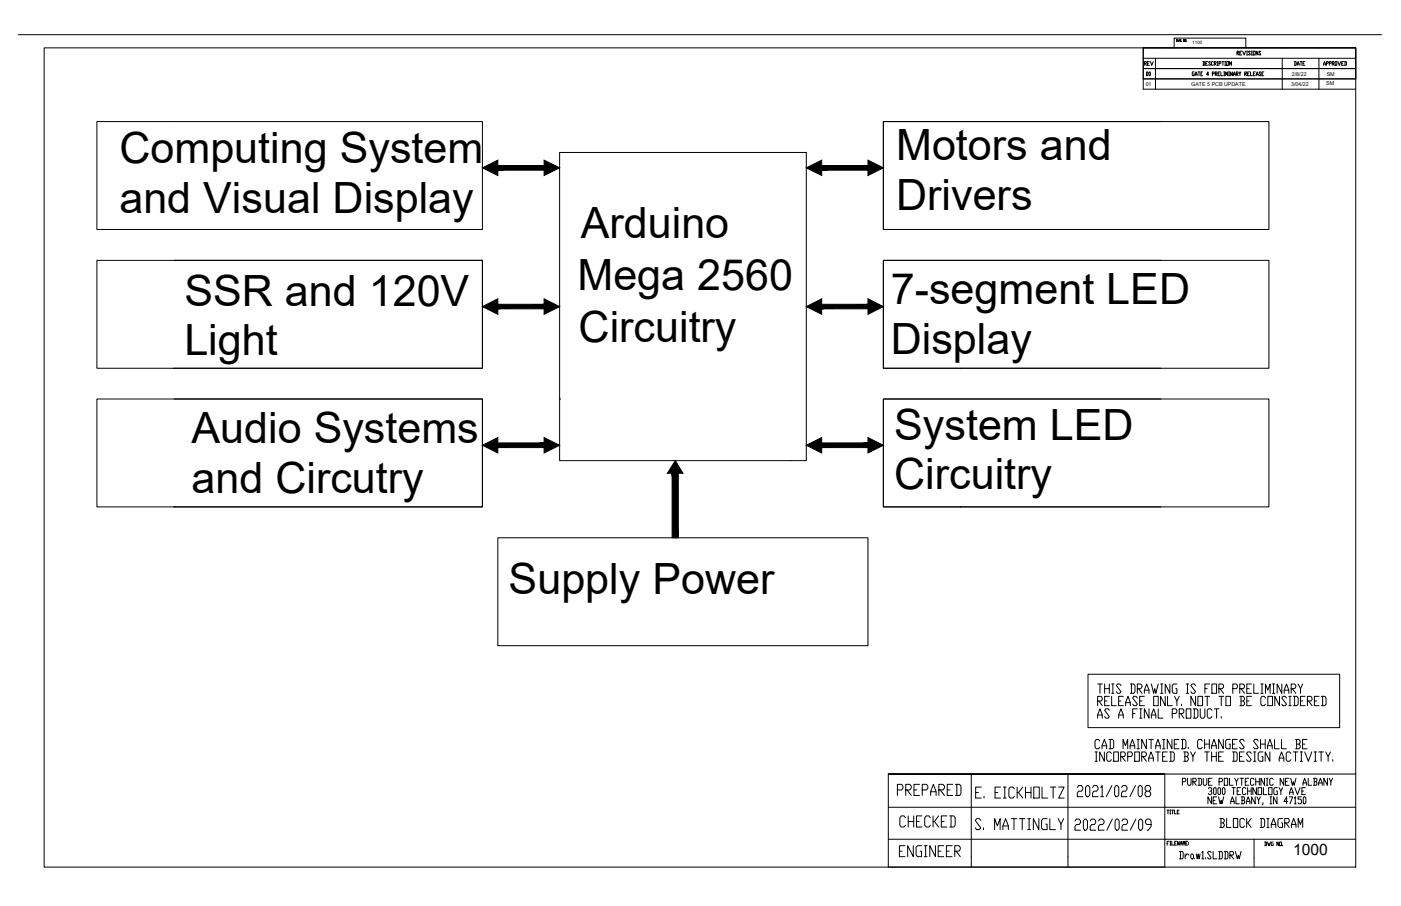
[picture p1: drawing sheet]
<svg xmlns="http://www.w3.org/2000/svg" width="432mm" height="279mm" viewBox="0 0 432 279" stroke-linecap="round" stroke-linejoin="round" font-family="sans-serif">
<!-- layer: 0 -->
<g fill="none" stroke="#000" stroke-width=".31">
<path d="M5.6 10.7h420.2M13.6 14.8h404.2v252.6h-404.2zM352.4 14.8v6.4h65.4M352.4 14.8h65.4v6.4M352.4 14.8h65.4v9.5h-65.4zM352.4 18h65.4M352.8 19.5h.4v-.5h-.4v1.1M352.9 19.5l.5 .6M353.7 19.5h.3M354.3 19h-.6v1.1M354.6 19l.4 1.1 .4-1.1M356.1 18v3.2"/>
<path d="M370.7 19l.6 .2v.8l-.6 .1M370.9 19v1.1M371.6 19.5h.3M372.2 19h-.6v1.1h.6M373.1 19.2l-.2-.2-.4 .2 .6 .8-.2 .1-.4-.1M374 19.2l-.2-.2-.4 .2v.8l.1 .1 .5-.1M374.3 19.5h.4v-.5h-.4v1.1M374.4 19.5l.4 .6M375.1 19h.3M375.3 19v1.1M375.7 19.5h.5v-.5h-.5v1.1M376.6 19h.6"/>
<path d="M376.9 19v1.1M377.5 19h.3M377.6 19v1.1M378.1 19h.6v1.1h-.6zM379.6 19v1.1l-.6-1.1v1.1M381.3 16.4l.5-.2-.1-.4h-.4v1.2M381.4 16.4l.4 .6M382.1 16.4h.3M382.7 15.8h-.6v1.2h.6M383 15.8l.5 1.2 .4-1.2M384.2 17h.3M384.2 15.8h.3"/>
<path d="M384.4 15.8v1.2M385.4 16l-.5-.2-.1 .2 .6 .7-.2 .3-.4-.3M385.7 17h.3M385.7 15.8h.3M385.8 15.8v1.2M386.3 15.8h.6v1.2h-.6zM387.7 15.8v1.2l-.5-1.2v1.2M388.6 16l-.1-.2-.5 .2 .6 .7-.1 .3-.5-.3M395.2 18v9.5M398.9 19l.6 .2v.8l-.6 .1M399.1 19v1.1M399.8 19.8h.6"/>
<path d="M400.7 19h.6M401 19v1.1M401.6 19.5h.3M402.2 19h-.6v1.1h.6M406.5 18v9.5M407.9 19.8h.6M408.8 19.5h.5l.1-.3-.6-.2v1.1M409.7 19.5h.4l.2-.3-.6-.2v1.1M410.6 19.5h.4l.2-.3-.6-.2v1.1M410.7 19.5l.5 .6M411.5 19h.5v1.1h-.5zM412.3 19l.5 1.1 .4-1.1"/>
<path d="M413.5 19.5h.3M414.1 19h-.6v1.1h.6M414.4 19l.6 .2v.8l-.6 .1M414.5 19v1.1M29.9 37.5h118.8v33.3h-118.8zM272.3 37.5h118.8v33.3h-118.8zM352.4 24.3v3.2h65.4M356.1 24.3v3.2M357.8 37.5h-85.5v33.3h85.5M368.1 22.2l-.6 .1 .1 1.1h.5v-.6h-.2M368.4 23.4l.3-1.2 .2 1.2M368.4 22.9h.5"/>
<path d="M369.2 22.2h.6M369.5 22.2v1.2M370.1 22.8h.3M370.7 22.2h-.6v1.2h.6M372.5 22.9h-.6l.4-.7v1.2M373.6 22.8h.5l.1-.5-.6-.1v1.2M374.5 22.8l.6-.3-.1-.3h-.5v1.2M374.7 22.8l.4 .6M375.1 20.1h.3M375.4 22.8h.3M376 22.2h-.6v1.2h.6M376.3 22.2v1.2h.6"/>
<path d="M377.2 22.2h.3M377.2 23.4h.3M377.3 22.2v1.2M377.5 20.1h.3M377.8 23.4v-1.2l.3 .7 .2-.7v1.2M378.6 22.2h.3M378.6 23.4h.3M378.8 22.2v1.2M379.8 22.2v1.2l-.6-1.2v1.2M380.1 23.4l.3-1.2 .3 1.2M380.1 22.9h.6M381 22.8h.4l.2-.5-.6-.1v1.2"/>
<path d="M381.1 22.8l.5 .6M381.9 22.2l.3 1.2M382.5 22.2l-.3 .6M383.6 22.8h.5v-.6h-.5v1.2M383.8 22.8l.4 .6M384.5 22.8h.3M385.1 22.2h-.6v1.2h.6M385.4 22.2v1.2h.6M386.3 22.8h.3M386.9 22.2h-.6v1.2h.6M387.2 23.4l.3-1.2 .3 1.2M387.2 22.9h.6"/>
<path d="M388.6 22.3l-.1-.1-.4 .1 .5 .8-.1 .3-.4-.3M388.9 22.8h.3M389.5 22.2h-.6v1.2h.6M399.8 20.1l.3-1.1 .3 1.1M407.9 20.1l.3-1.1 .3 1.1M417.8 21.2h-65.4v3.1M417.8 21.2v3.1h-65.4M148.7 51.8h23.8M172.5 47h76v95.1h-76zM224.8 47h.1M248.5 51.8h23.8M29.9 80.3h118.8v33.3h-118.8z"/>
<path d="M53.7 80.3h95v33.3h-95M148.7 94.6h23.8M248.5 94.6h23.8M272.3 80.3h118.8v33.3h-118.8zM357.8 80.3h-85.5v33.3h85.5M29.9 123h118.8v33.3h-118.8zM53.7 123h95v33.3h-95M148.7 137.3h23.8M172.5 123h.1M248.5 137.3h23.8M272.3 123h118.8v33.3h-118.8zM357.8 123h-85.5v33.3h85.5"/>
<path d="M153.4 165.8h114.1v33.3h-114.1zM273.8 238.7v28.7M330.3 238.7h87.5M299.4 264.3v3.1M329.2 264.3v3.1M386.5 264.6v2.8"/>
</g>
<!-- layer: SLD-0 -->
<g fill="none" stroke="#000" stroke-width=".31">
<path d="M361.9 14.8v-3h22.1v3M362.6 12.2l.3 .1v.4l-.3 .1M362.6 12.2v.6M363 12.2l.2 .6 .3-.6M364 12.2l-.3 .1v.5h.3l-.1-.3M364.1 12.7v.1M365.1 12.2v.6l-.3-.6v.6M365.2 12.2h.4v.6h-.4zM365.7 12.7v.1M335.3 207.9h77.6v16.5h-77.6zM338.3 216.2h1.1l.3-.5-.3-1h-1.1v2.9M338.3 210.9h1.4"/>
<path d="M338.7 216.2l1 1.4M339 210.9v2.9M340.5 210.9v2.9M340.5 212.4h1.4M340.5 216.2h.7M341.9 214.7h-1.4v2.9h1.4M341.9 219.1l-.3-.5h-.8l-.3 .5 1.4 1.9-.3 .5h-.8l-.3-.5M341.9 210.9v2.9M342.6 214.7v2.9h1.5M342.6 210.9h.7M342.6 213.8h.7M343 210.9v2.9"/>
<path d="M344.8 216.2h.7M345.5 211.4l-.4-.5h-.7l-.3 .5 1.4 1.9-.4 .5h-.7l-.3-.5M346.2 214.7h-1.4v2.9h1.4M346.9 217.6v-.9l.8-2 .7 2v.9M346.9 216.7h1.5M348.4 210.9h1l.4 .5v1.9l-.4 .5h-1M348.7 210.9v2.9M350.5 212.4h1.1l.4-.5v-.5l-.4-.5h-1.1v2.9M350.5 215.3l-.3-.6h-.8l-.3 .6 1.4 1.9-.3 .4h-.8l-.3-.4M350.5 218.6h-1.4v2.9M350.9 212.4l1.1 1.4M351.3 216.2h.7"/>
<path d="M351.3 218.6h.7M351.6 218.6v2.9M352.7 213.8v-1l.7-1.9 .7 1.9v1M352.7 214.7h-1.4v2.9h1.4M352.7 212.8h1.4M354.1 218.6v2.9l-1.4-2.9v2.9M354.9 210.9l.7 2.9 .3-1.4 .3 1.4 .8-2.9M355.6 214.7h1.4v2.9h-1.4zM357 218.6v2.9h1.4M357.7 210.9h.7M357.7 213.8h.7M358.1 210.9v2.9"/>
<path d="M359.1 214.7v2.9l-1.4-2.9v2.9M359.8 214.7v2.9h1.5M360.6 210.9v2.9l-1.5-2.9v2.9M362 214.7l.7 1.5v1.4M362.7 210.9h-1l-.4 .5v1.9l.4 .5h1v-1.4h-.3M363.4 214.7l-.7 1.5M364.2 217.2v.4M365.6 218.6h1.4v2.9h-1.4zM365.6 210.9h.7M365.6 213.8h.7M366 210.9v2.9M367.8 218.6h1l.4 .5v1.9l-.4 .5h-1"/>
<path d="M368.1 218.6v2.9M368.5 211.4l-.4-.5h-.7l-.4 .5 1.5 1.9-.4 .5h-.7l-.4-.5M368.5 214.7v2.9l-1.5-2.9v2.9M369.2 214.7h1.4v2.9h-1.4zM369.9 218.6v2.4l.4 .5h.7l.4-.5v-2.4M371.4 212.4h.7M371.4 214.7h1.4M372.1 214.7v2.9M372.8 210.9h-1.4v2.9M373.5 210.9h1.5v2.9h-1.5zM373.5 219.1l-.4-.5h-.7l-.3 .5v1.9l.3 .5h.7l.4-.5M374.2 218.6h1.5"/>
<path d="M375 218.6v2.9M375.7 212.4h1l.4-.5v-.5l-.4-.5h-1v2.9M375.7 214.7h1.4M376 212.4l1.1 1.4M376.4 214.7v2.9M377.8 214.7h1.4v2.9h-1.4zM380 212.4h1.1l.3-.5v-.5l-.3-.5h-1.1v2.9M382.1 212.4h1.1l.4-.5v-.5l-.4-.5h-1.1v2.9M382.1 214.7h1.1l.4 .6v.4l-.4 .5M382.5 216.2h.7l.4 1-.4 .4h-1.1M382.5 212.4l1.1 1.4M382.5 214.7v2.9"/>
<path d="M384.3 212.4h.7M384.3 216.2h.7M385.7 210.9h-1.4v2.9h1.4M385.7 214.7h-1.4v2.9h1.4M386.4 210.9v2.9h1.5M388.6 210.9h.7M388.6 213.8h.7M389 210.9v2.9M390 213.8v-2.9l.8 1.9 .7-1.9v2.9M390 215.3l-.3-.6h-.7l-.4 .6v1.9l.4 .4h.7l.3-.4M390.8 214.7h1.4v2.9h-1.4zM392.2 210.9h.7"/>
<path d="M392.2 213.8h.7M392.5 210.9v2.9M394.3 214.7v2.9l-1.4-2.9v2.9M395.1 210.9v2.9l-1.5-2.9v2.9M395.8 213.8v-1l.7-1.9 .7 1.9v1M395.8 212.8h1.4M396.5 215.3l-.4-.6h-.7l-.3 .6 1.4 1.9-.4 .4h-.7l-.3-.4M397.2 217.6h.7M397.2 214.7h.7M397.6 214.7v2.9M397.9 212.4h1.1l.4-.5v-.5l-.4-.5h-1.1v2.9M398.3 212.4l1.1 1.4"/>
<path d="M398.7 214.7h1l.4 .6v1.9l-.4 .4h-1M399 214.7v2.9M400.1 210.9l.7 1.5v1.4M400.8 216.2h.7M401.5 210.9l-.7 1.5M402.2 214.7h-1.4v2.9h1.4M402.9 216.2h1.1l.4-.5-.4-1h-1.1v2.9M403.3 216.2l1.1 1.4M405.1 216.2h.7M406.5 214.7h-1.4v2.9h1.4M407.3 214.7h1.1l.3 .6v1.9l-.3 .4h-1.1M407.6 214.7v2.9"/>
<path d="M299.4 238.7v25.6M329.2 238.7v25.6M337.5 231.9h.7M337.5 234.8h.7M337.9 231.9v2.9M338.3 221.5v-1l.7-1.9 .7 1.9v1M338.3 220.5h1.4M338.9 228.5l-.3-.5h-.7l-.4 .5v1.9l.4 .5h.7l.3-.5M339.7 230.9v-.9l.7-2 .7 2v.9M339.7 230h1.4M340.4 231.9v2.9l-1.5-2.9v2.9M341.8 228h1.1l.4 .5v1.9l-.4 .5h-1.1"/>
<path d="M342.2 228v2.9M342.5 232.4l-.3-.5h-.7l-.4 .5v1.9l.4 .5h.7l.3-.5M343.3 231.9h1.4v2.9h-1.4zM344.8 221.5v-1l.7-1.9 .7 1.9v1M344.8 220.5h1.4M345.4 233.3h1.1l.4-.5v-.4l-.4-.5h-1.1v2.9M345.8 233.3l1.1 1.5M346.1 230.9v-2.9l.8 2 .7-2v2.9M347.6 233.3h1l.4-.5v-.4l-.4-.5h-1v2.9M348.3 230.9v-.9l.7-2 .7 2v.9M348.3 230h1.4M349.1 220h.7"/>
<path d="M349.7 231.9h1.5v2.9h-1.5zM350.4 228h.8M350.4 230.9h.8M350.8 228v2.9M351.3 221.5h.7M351.9 233.3h1l.4-.5v-.4l-.4-.5h-1v2.9M352.2 233.3l1.1 1.5M353.3 228v2.9l-1.4-2.9v2.9M354 234.8v-1l.8-1.9 .7 1.9v1M354 228h1.5M354 233.8h1.5M354.8 228v2.9"/>
<path d="M354.9 221.5v-1l.7-1.9 .6 1.9v1M354.9 220.5h1.3M356.2 230.9v-.9l.7-2 .7 2v.9M356.2 230h1.4M356.2 231.9h1.4M356.9 231.9v2.9M358.3 228h.7M358.3 230.9h.7M358.3 233.3h.7M358.7 228v2.9M359 238.7h-85.2h85.2M359 238.7v28.7h-85.2"/>
<path d="M359.8 231.9h-1.5v2.9h1.5M360.5 231.9h1.1l.3 .5v1.9l-.3 .5h-1.1M360.9 231.9v2.9M361.2 228v2.9l-1.4-2.9v2.9M361.3 220h1.1l.3-.5v-.4l-.3-.5h-1.1v2.9M361.9 229.5h.7M363.4 228h-1.5v2.9h1.5M363.4 220h1.1l.4-.5v-.4l-.4-.5h-1.1v2.9M363.8 220l1.1 1.5M364.1 228h1.1l.3 .5v1.9l-.3 .5h-1.1M364.5 228v2.9M364.8 231.9h1.1l.3 .5-.3 .9"/>
<path d="M365.2 233.3h.7l.3 .5v.5l-.3 .5h-1.1M365.2 231.9v2.9M366.2 230.4v.5M367 231.9l.7 1.4v1.5M368.4 231.9l-.7 1.4M370.6 228.5l-.4-.5h-.7l-.4 .5v1.9l.4 .5h.7l.4-.5M371.3 229.5h1.4M371.3 228v2.9M371.3 231.9h1.4M372 231.9v2.9M372.7 228v2.9M373.4 230.9v-.9l.8-2 .7 2v.9"/>
<path d="M373.4 230h1.5M373.4 233.3h1.5M373.4 231.9v2.9M374.9 231.9v2.9M375.6 233.3h.7M376.4 221v.5M377 228v2.9l-1.4-2.9v2.9M377 231.9h-1.4v2.9h1.4M379.2 228h-1.1l-.3 .5v1.9l.3 .5h1.1v-1.4h-.4M379.9 231.9h1.1l.3 .5v1.9l-.3 .5h-1.1M379.9 229.5h.7M380.3 231.9v2.9"/>
<path d="M381.3 228h-1.4v2.9h1.4M382 233.3h.7M383.5 228.5l-.4-.5h-.7l-.4 .5 1.5 1.9-.4 .5h-.7l-.4-.5M383.5 231.9h-1.5v2.9h1.5M385.6 232.4l-.3-.5h-.7l-.4 .5 1.4 1.9-.3 .5h-.7l-.4-.5M386.3 231.9h.8M386.3 234.8h.8M386.7 231.9v2.9M387.8 228.5l-.4-.5h-.7l-.4 .5 1.5 1.9-.4 .5h-.7l-.4-.5M388.5 229.5h1.4M388.5 228v2.9M389.2 231.9h-1l-.4 .5v1.9l.4 .5h1v-1.5h-.3"/>
<path d="M389.9 228v2.9M390.7 230.9v-.9l.7-2 .7 2v.9M390.7 230h1.4M391.4 231.9v2.9l-1.5-2.9v2.9M392.8 228v2.9h1.5M394.3 234.8v-1l.7-1.9 .7 1.9v1M394.3 233.8h1.4M395 228v2.9h1.4M397.9 232.4l-.4-.5h-.7l-.4 .5v1.9l.4 .5h.7l.4-.5M398.6 231.9h1.4M399.3 228h1.1l.3 .5v.5l-.3 .5M399.3 231.9v2.9"/>
<path d="M399.6 229.5h.8l.3 .5v.4l-.3 .5h-1.1M399.6 228v2.9M400.7 231.9h.8M400.7 234.8h.8M401.1 231.9v2.9M401.5 229.5h.6M402.1 231.9l1.1 2.9 1.1-2.9M402.9 228h-1.4v2.9h1.4M405 231.9h.7M405 234.8h.7M405.4 231.9v2.9M406.5 231.9h1.4"/>
<path d="M407.2 231.9v2.9M408.6 231.9l.7 1.4v1.5M410.1 231.9l-.8 1.4M410.8 234.3v.5M273.8 248.9h144M273.8 258.8h144M302.3 253l-.4-.5h-.9l-.4 .5 1.7 2.3-.4 .5h-.9l-.4-.5M303.1 255.3v.5M306.5 255.8v-3.3l.9 2.2 .8-2.2v3.3M309.1 255.8v-1.1l.8-2.2 .9 2.2v1.1M309.1 254.7h1.7M311.7 252.5h1.7"/>
<path d="M312.5 252.5v3.3M314.2 252.5h1.7M315.1 252.5v3.3M316.8 252.5h.8M316.8 255.8h.8M317.2 252.5v3.3M320.2 252.5v3.3l-1.7-3.3v3.3M322.7 252.5h-1.2l-.5 .5v2.3l.5 .5h1.2v-1.6h-.4M323.6 252.5v3.3h1.7M326.2 252.5l.8 1.7v1.6M327.8 252.5l-.8 1.7M332 242.9l.5-.6h.8l.4 .6v.5l-.4 .6h-.8l-.5 .5v1.2h1.7"/>
<path d="M335 242.3h.5l.4 .6v2.2l-.4 .6h-.5l-.4-.6v-2.2zM336.7 242.9l.5-.6h.8l.4 .6v.5l-.4 .6h-.8l-.5 .5v1.2h1.7M339.3 242.9l.4-.6v3.4M339.3 245.7h.8M342.7 242.3l-1.7 3.4M344 242.3h.4l.4 .6v2.2l-.4 .6h-.4l-.5-.6v-2.2zM345.7 242.9l.4-.6h.8l.5 .6v.5l-.5 .6h-.8l-.4 .5v1.2h1.7M349.9 242.3l-1.7 3.4M351.2 242.3h.4l.5 .6v2.2l-.5 .6h-.4l-.4-.6v-2.2zM353.3 244l-.4-.6v-.5l.4-.6h.9l.4 .6v.5l-.4 .6h-.9l-.4 .5v.6l.4 .6h.9l.4-.6v-.6l-.4-.5M359.7 249.8h.6M360 249.8v1.2"/>
<path d="M360.3 259.4h-.6v1.2M360.6 249.8h.3M360.6 251h.3M360.6 259.4h.3M360.7 249.8v1.2M360.7 259.4v1.2M361.1 249.8h.6M361.2 259.4v1.2h.6M361.4 249.8v1.2M362 249.8v1.2h.6M362.6 259.4h-.6v1.2h.6M362.9 250.4h.2"/>
<path d="M363.4 249.8h-.5v1.2h.5M363.4 259.4v1.2l-.5-1.2v1.2M364.4 241.1h.8l.3-.4-.3-.7h-.8v2.2M366 240v1.8l.3 .4h.5l.3-.4v-1.8M366.1 259.4h-.6v1.2h.6M366.3 259.8v.2M367.6 241.1h.8l.3-.4-.3-.7h-.8v2.2M367.9 241.1l.8 1.1M369.2 240h.8l.3 .4v1.4l-.3 .4h-.8M369.5 240v2.2M370.9 240v1.8l.3 .4h.5l.3-.4v-1.8M372.4 243.2l.3-.3h.5l.3 .3-.3 .8h-.3"/>
<path d="M372.5 241.1h.5M373.2 244l.3 .3-.3 .8h-.5l-.3-.4M373.4 245.7v2.2l-1.1-2.2v2.2M373.6 240h-1.1v2.2h1.1M373.9 246.8h.6M374.3 242.9h.3l.2 .3v1.5l-.2 .4h-.3l-.3-.4v-1.5zM375 245.7h-1.1v2.2h1.1M375.6 245.7l.5 2.2 .3-1.1 .2 1.1 .6-2.2M375.6 242.9l.6 .3v1.5l-.3 .4-.5-.4v-1.5zM375.7 241.1h.8l.3-.4-.3-.7h-.8v2.2M376 252.4h1l.3 .4v.5l-.3 .5M376.3 253.8h.7l.3 .4v.5l-.3 .5h-1"/>
<path d="M376.3 252.4v2.8M377 242.9l.5 .3v1.5l-.3 .4-.5-.4v-1.5zM377.3 240h1.1v2.2h-1.1zM378.1 252.4v2.8h1.3M378.9 240v2.2h1.1M379.3 247.9v-.7l.5-1.5 .6 1.5v.7M379.3 247.2h1.1M379.7 242.9h1.1M380.1 252.4h1.4v2.8h-1.4zM380.2 242.9v2.2M380.5 240l.6 1.1v1.1M380.9 245.7v2.2h1.1"/>
<path d="M381.3 244h.5M381.6 240l-.5 1.1M382.2 240h1.1M382.4 242.9h-1.1v2.2h1.1M382.5 245.7h.8l.3 .4-.3 .7M382.7 240v2.2M382.8 246.8h.5l.3 .8-.3 .3h-.8M382.8 245.7v2.2M383.6 252.8l-.4-.4h-.7l-.3 .4v1.9l.3 .5h.7l.4-.5M383.8 241.1h.5M384 243.2l-.3-.3h-.5l-.3 .3v1.5l.3 .4h.5l.3-.4M384.1 247.9v-.7l.6-1.5 .5 1.5v.7"/>
<path d="M384.1 247.2h1.1M384.2 252.4v2.8M384.5 244h1.1M384.5 242.9v2.2M384.6 253.8l1 1.4M384.9 240h-1.1v2.2h1.1M385.6 252.4l-1 1.4h-.4M385.6 242.9v2.2M386.5 240.4l-.3-.4h-.5l-.3 .4v1.4l.3 .4h.5l.3-.4M386.5 258.8v5.8M386.9 245.7v2.2l-1.1-2.2v2.2M387 241.1h1.1"/>
<path d="M387 240v2.2M387.2 242.9v2.2l-1.1-2.2v2.2M387.4 245.7l.5 1.1v1.1M387.7 242.9h1.1v2.2h-1.1zM388.1 240v2.2M388.4 252.4h1l.4 .4v1.9l-.4 .5h-1M388.5 245.7l-.6 1.1M388.7 252.4v2.8M389.3 247.6l-.3 .7M389.4 242.9v2.2h1.1M389.7 240v2.2l-1.1-2.2v2.2M389.8 259.7l.6 .1v.8l-.6 .2"/>
<path d="M389.9 259.7v1.1M390.2 242.2h.6M390.2 240h.6M390.5 252.4h.6M390.5 255.2h.6M390.5 240v2.2M390.7 259.7l.3 1.1 .1-.6 .2 .6 .3-1.1M390.8 252.4v2.8M391 242.9h1.1v2.2h-1.1zM391.4 247.9h.6M391.4 245.7h.6M391.7 245.7v2.2"/>
<path d="M391.8 255.2v-1l.7-1.8 .7 1.8v1M391.8 254.2h1.4M392.4 240.4l-.3-.4h-.5l-.3 .4v1.4l.3 .4h.5l.3-.4M392.4 259.7l-.6 .1 .2 1h.4l-.1-.6M393.6 245.7v2.2l-1.1-2.2v2.2M393.7 242.9h-.8l-.3 .3v1.5l.3 .4h.8v-1.1h-.3M394.1 259.7v1.1l-.6-1.1v1.1M394.2 242.9l.6 1.1v1.1M394.4 259.7h.6v1.1h-.6zM395.3 252.4h-1.1l-.3 .4v1.9l.3 .5h1.1v-1.4h-.4M395.3 242.9l-.5 1.1M395.7 240v2.2l-1.1-2.2v2.2"/>
<path d="M396 253.8h1l.4-.5v-.5l-.4-.4h-1v2.8M396.2 241.1h.5M396.3 253.8l1.1 1.4M396.8 247.2h-1.1l.9-1.5v2.2M397.3 240h-1.1v2.2h1.1M397.4 245.7h1l-.8 2.2M397.5 245.1v-.8l.5-1.4 .5 1.4v.8M397.5 244.3h1M397.8 240l.5 2.2 .3-1.1 .3 1.1 .5-2.2M398 255.2v-1l.7-1.8 .7 1.8v1M398 254.2h1.4M399 246.1l.2-.4v2.2"/>
<path d="M399 247.9h.5M399.1 242.9l.8 2.2 .8-2.2M400.1 255.2v-2.8l.7 1.8 .7-1.8v2.8M401.1 245.7h-1v.8h.8l.2 .3v.8l-.2 .3h-.6l-.2-.3M401.2 244h.6M401.6 242.2v-.7l.5-1.5 .5 1.5v.7M401.6 241.5h1M401.9 245.7l.6 .4v1.5l-.3 .3-.5-.3v-1.5zM402.3 242.9h-1.1v2.2h1.1M403.2 240v2.2h1.1M404.8 240h.8l.3 .4-.3 .7M405.1 241.1h.5l.3 .7-.3 .4h-.8"/>
<path d="M405.1 240v2.2M406.4 242.2v-.7l.6-1.5 .5 1.5v.7M406.4 241.5h1.1M409.1 240v2.2l-1.1-2.2v2.2M409.7 240l.5 1.1v1.1M410.7 240l-.5 1.1M359.7 260h.3M360.6 260.6h.3M362 260h.3M363.5 262.6h.9l.3 .4v1.5l-.3 .4h-.9M363.7 260.6l.3-1.2 .3 1.2M363.7 260.2h.6"/>
<path d="M363.8 262.6v2.3M364.6 260.6v-1.2l.3 .8 .3-.8v1.2M365.3 263.3v1.6M365.5 260h.3M366.3 260.2v.2M366.4 263.7l-.3-.4h-.3l-.5 .8M367.3 263.3h.3l.2 .4v.8l-.2 .4h-.3l-.3-.4v-.8zM367.8 264.5l.3 .4M368.7 263.3l.3 1.6 .3-1.6 .3 1.6 .3-1.6M370.4 263l.3-.4v2.3M370.4 264.9h.6M371.6 264.5v.4"/>
<path d="M373.3 263l-.3-.4h-.5l-.3 .4 1.1 1.5-.3 .4h-.5l-.3-.4M373.9 262.6v2.3h1.1M375.6 262.6h.9l.2 .4v1.5l-.2 .4h-.9M375.9 262.6v2.3M377.3 262.6h.9l.3 .4v1.5l-.3 .4h-.9M377.6 262.6v2.3M379.1 263.7h.8l.3-.4-.3-.7h-.8v2.3M379.3 263.7l.9 1.2M380.8 262.6l.6 2.3 .2-1.2 .3 1.2 .6-2.3M395.3 260.6v.2"/>
</g>
<!-- layer: 0 -->
<g fill="#000" stroke="#000" stroke-width=".31">
<path d="M148.7 51.8l4.7-2.4v4.7zM167.7 49.4l4.8 2.4-4.8 2.3zM248.5 51.8l4.8-2.4v4.7zM267.5 49.4l4.8 2.4-4.8 2.3zM148.7 94.6l4.7-2.5v4.8zM167.7 92.1l4.8 2.5-4.8 2.3zM248.5 94.6l4.8-2.5v4.8zM267.5 92.1l4.8 2.5-4.8 2.3zM148.7 137.3l4.7-2.4v4.8zM167.7 134.9l4.8 2.4-4.8 2.4zM248.5 137.3l4.8-2.4v4.8zM267.5 134.9l4.8 2.4-4.8 2.4z"/>
<path d="M208.1 142.1l2.4 3.9h-4.8z"/>
<path d="M153.4 52.5h14.3v-1.5zM153.4 51h14.3l-14.3 1.5z"/>
<path d="M253.3 52.5h14.2v-1.5zM253.3 51h14.2l-14.2 1.5z"/>
<path d="M153.4 95.2h14.3v-1.4zM153.4 93.8h14.3l-14.3 1.4z"/>
<path d="M253.3 95.2h14.2v-1.4zM253.3 93.8h14.2l-14.2 1.4z"/>
<path d="M153.4 138h14.3v-1.4zM153.4 136.6h14.3l-14.3 1.4z"/>
<path d="M253.3 138h14.2v-1.4zM253.3 136.6h14.2l-14.2 1.4z"/>
<path d="M207.2 146l1.9 19.8v-19.8zM207.2 146l1.9 19.8h-1.9z"/>
</g>
<g font-size="13.3">
<text x="36.8" y="50.3">Computing System</text>
<text x="276.2" y="49.4">Motors and</text>
<text x="36.8" y="65.6">and Visual Display</text>
<text x="276.2" y="64.7">Drivers</text>
<text x="179" y="73.5">Arduino</text>
<text x="178" y="89.4">Mega 2560</text>
<text x="56.8" y="94.3">SSR and 120V</text>
<text x="274.5" y="93.8">7-segment LED</text>
<text x="178.3" y="105.4">Circuitry</text>
<text x="56.8" y="109.6">Light</text>
<text x="274.5" y="109">Display</text>
<text x="59" y="136.8">Audio Systems</text>
<text x="275.6" y="135.5">System LED</text>
<text x="59" y="152">and Circutry</text>
<text x="275.6" y="150.8">Circuitry</text>
<text x="156.8" y="183.1">Supply Power</text>
</g>
<g font-size="7.1">
<text x="275.5" y="246.6">PREPARED</text>
<text x="330.2" y="257.2">2022/02/09</text>
</g>
<g font-size="6.6">
<text x="299.5" y="247.3">E. EICKHOLTZ</text>
<text x="276.2" y="256.1">CHECKED</text>
<text x="275.9" y="265.3">ENGINEER</text>
</g>
<text font-size="4.8" x="398.5" y="263.6">1000</text>
<text font-size="4.4" x="352.1" y="24.7">00</text>
<g font-size="1.6">
<text x="398.2" y="23.4">2/8/22</text>
<text x="408.9" y="23.3">SM</text>
<text x="353.1" y="26.5">01</text>
<text x="367.2" y="26.5">GATE 5 PCB UPDATE</text>
<text x="397.9" y="26.5">3/04/22</text>
<text x="408.8" y="26.4">SM</text>
</g>
<text font-size="1.4" x="367.5" y="13.5">1100</text>
</svg>
